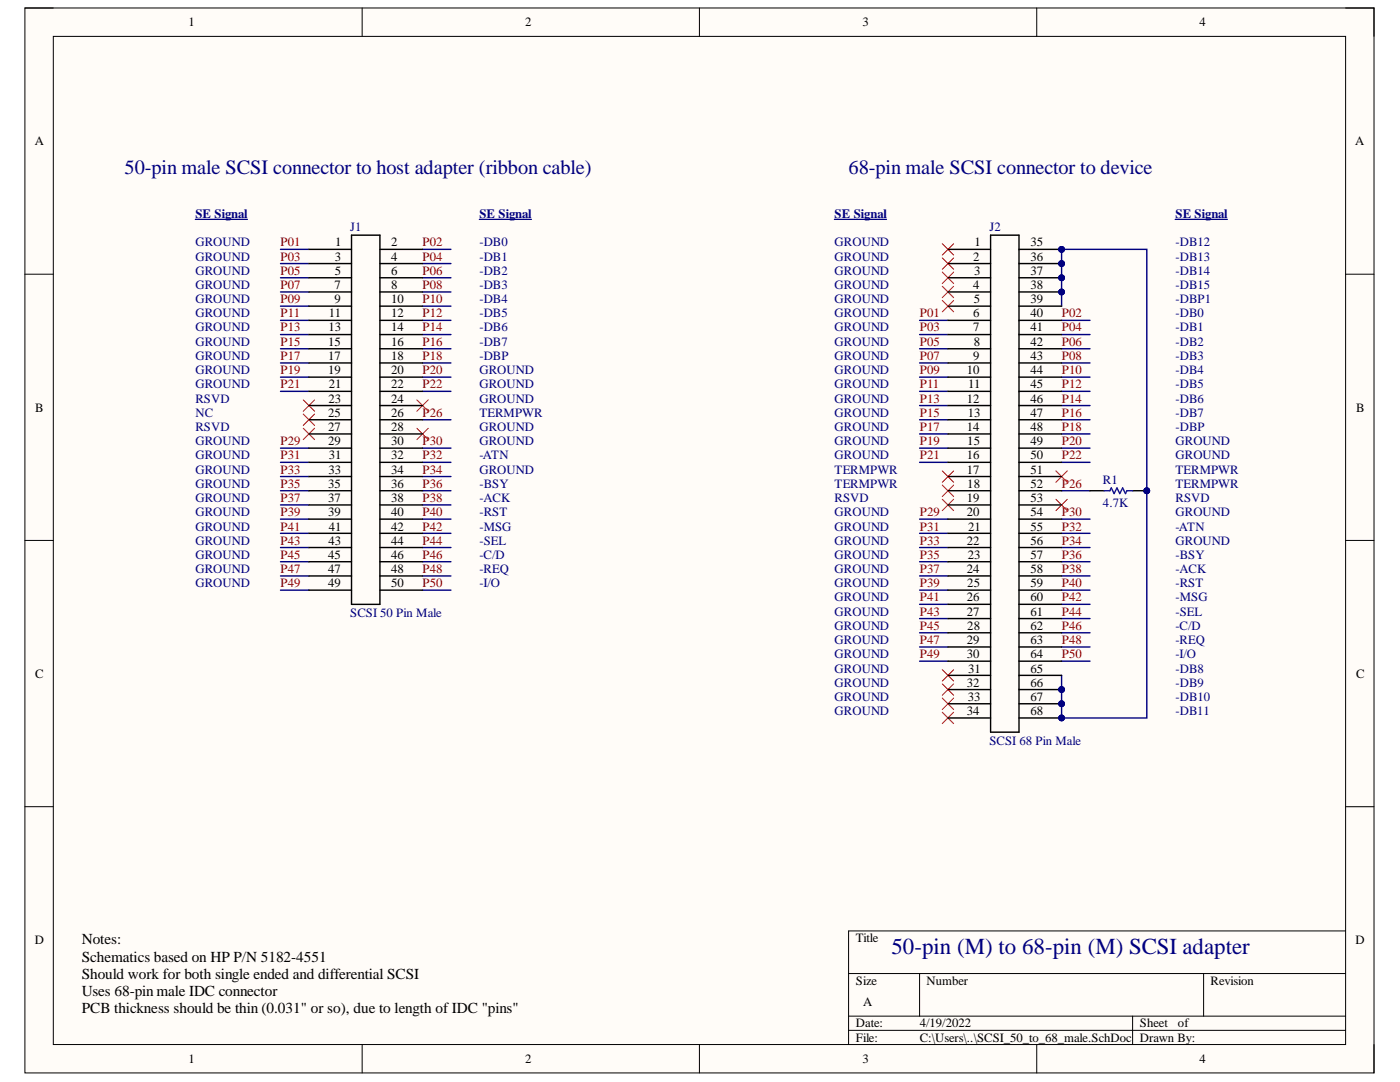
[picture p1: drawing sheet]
<svg xmlns="http://www.w3.org/2000/svg" width="279mm" height="216mm" viewBox="0 0 279 216" stroke-linecap="round" stroke-linejoin="round" font-family="sans-serif">
<path d="M5 1.6h269.2v212.5h-269.2z" fill-rule="evenodd" fill="#fffcf8"/>
<path d="M5 1.6h269.2v212.5h-269.2z" fill="none" stroke="#000" stroke-width=".2"/>
<path d="M10.6 7.3h257.9v201.1h-257.9z" fill-rule="evenodd" fill="#fffcf8"/>
<g fill="none" stroke="#000" stroke-width=".2">
<path d="M5 1.6h5.6M10.6 7.3h257.9v201.1h-257.9zM72.3 1.6v5.7M139.6 1.6v5.7M206.9 1.6v5.7M268.5 1.6h5.7v5.7M5 54.7h5.6M268.5 54.7h5.7M5 107.8h5.6M268.5 107.8h5.7M5 161h5.6M268.5 161h5.7"/>
<path d="M169.4 194.3h99.1M183.5 194.3v8.5M240.2 194.3v8.5M268.5 185.8h-99.1v22.6M72.3 208.4v5.7M139.6 208.4v5.7M169.4 202.8h99.1M169.4 205.6h99.1M206.9 208.4v5.7M226 202.8v5.6M274.2 208.4v5.7"/>
</g>
<g fill="none" stroke="#000080" stroke-width=".29">
<path d="M56 49.8h5.7M56 52.6h5.7M56 55.4h5.7M56 58.3h5.7M84.3 49.8h5.7M84.3 52.6h5.7M84.3 55.4h5.7M84.3 58.3h5.7M56 61.1h5.7M56 63.9h5.7M56 66.8h5.7M56 69.6h5.7"/>
<path d="M56 72.4h5.7M56 75.3h5.7M56 78.1h5.7M84.3 61.1h5.7M84.3 63.9h5.7M84.3 66.8h5.7M84.3 69.6h5.7M84.3 72.4h5.7M84.3 75.3h5.7M84.3 78.1h5.7M183.5 63.9h5.7M183.5 66.8h5.7"/>
<path d="M183.5 69.6h5.7M183.5 72.4h5.7M183.5 75.3h5.7M183.5 78.1h5.7M211.9 61.1v-11.3h17v48.1M211.9 63.9h5.6M211.9 66.8h5.6M211.9 69.6h5.6M211.9 72.4h5.6M211.9 75.3h5.6M211.9 78.1h5.6M56 89.4h5.7"/>
<path d="M56 92.3h5.7M56 95.1h5.7M56 97.9h5.7M84.3 83.8h5.7M84.3 89.4h5.7M84.3 92.3h5.7M84.3 95.1h5.7M84.3 97.9h5.7M183.5 83.8h5.7M183.5 89.4h5.7M183.5 92.3h5.7M183.5 80.9h5.7"/>
<path d="M183.5 86.6h5.7M211.9 83.8h5.6M211.9 89.4h5.6M211.9 92.3h5.6M211.9 97.9h5.6M211.9 80.9h5.6M211.9 86.6h5.6M56 100.8h5.7M56 103.6h5.7M56 106.4h5.7M56 109.3h5.7M56 112.1h5.7"/>
<path d="M56 114.9h5.7M56 117.8h5.7M84.3 100.8h5.7M84.3 103.6h5.7M84.3 106.4h5.7M84.3 109.3h5.7M84.3 112.1h5.7M84.3 114.9h5.7M84.3 117.8h5.7M183.5 103.6h5.7M183.5 106.4h5.7M183.5 109.3h5.7"/>
<path d="M183.5 112.1h5.7M183.5 114.9h5.7M183.5 117.8h5.7M211.9 103.6h5.6M211.9 106.4h5.6M211.9 109.3h5.6M211.9 112.1h5.6M211.9 114.9h5.6M211.9 117.8h5.6M183.5 120.6h5.7M183.5 123.4h5.7M183.5 126.3h5.7"/>
<path d="M183.5 129.1h5.7M183.5 131.9h5.7M211.9 120.6h5.6M211.9 123.4h5.6M211.9 126.3h5.6M211.9 129.1h5.6M211.9 131.9h5.6"/>
</g>
<g fill="none" stroke="#f00" stroke-width=".2">
<path d="M188 48.6l2.3 2.3M188 51.5l2.3 2.2M188 54.3l2.3 2.3M188 57.1l2.3 2.3M188 60l2.3 2.2M190.3 48.6l-2.3 2.3M190.3 51.5l-2.3 2.2M190.3 54.3l-2.3 2.3M190.3 57.1l-2.3 2.3M190.3 60l-2.3 2.2M188 99.6l2.3 2.3M188 96.8l2.3 2.3"/>
<path d="M188 94l2.3 2.2M190.3 99.6l-2.3 2.3M190.3 96.8l-2.3 2.3M190.3 94l-2.3 2.2M210.7 99.6l2.3 2.3M210.7 94l2.3 2.2M213 99.6l-2.3 2.3M213 94l-2.3 2.2M188 139.3l2.3 2.3M188 136.5l2.3 2.2M188 133.6l2.3 2.3M190.3 139.3l-2.3 2.3"/>
<path d="M190.3 136.5l-2.3 2.2M190.3 133.6l-2.3 2.3M188 142.1l2.3 2.3M190.3 142.1l-2.3 2.3"/>
</g>
<circle cx="211.9" cy="58.3" r=".57" fill="#000080"/>
<circle cx="211.9" cy="58.3" r=".57" fill="none" stroke="#000080" stroke-width=".2"/>
<circle cx="211.9" cy="55.4" r=".57" fill="#000080"/>
<circle cx="211.9" cy="55.4" r=".57" fill="none" stroke="#000080" stroke-width=".2"/>
<circle cx="211.9" cy="52.6" r=".57" fill="#000080"/>
<circle cx="211.9" cy="52.6" r=".57" fill="none" stroke="#000080" stroke-width=".2"/>
<circle cx="211.9" cy="49.8" r=".57" fill="#000080"/>
<circle cx="211.9" cy="49.8" r=".57" fill="none" stroke="#000080" stroke-width=".2"/>
<circle cx="228.9" cy="97.9" r=".57" fill="#000080"/>
<circle cx="228.9" cy="97.9" r=".57" fill="none" stroke="#000080" stroke-width=".2"/>
<path d="M228.9 97.9v45.4h-17v-8.5" fill="none" stroke="#000080" stroke-width=".29"/>
<circle cx="211.9" cy="137.6" r=".57" fill="#000080"/>
<circle cx="211.9" cy="137.6" r=".57" fill="none" stroke="#000080" stroke-width=".2"/>
<circle cx="211.9" cy="140.4" r=".57" fill="#000080"/>
<circle cx="211.9" cy="140.4" r=".57" fill="none" stroke="#000080" stroke-width=".2"/>
<circle cx="211.9" cy="143.3" r=".57" fill="#000080"/>
<circle cx="211.9" cy="143.3" r=".57" fill="none" stroke="#000080" stroke-width=".2"/>
<circle cx="228.9" cy="97.9" r=".57" fill="#000080"/>
<circle cx="228.9" cy="97.9" r=".57" fill="none" stroke="#000080" stroke-width=".2"/>
<path d="M39 43.8h10.4M95.7 43.8h10.4M166.5 43.8h10.4M234.5 43.8h10.4" fill="none" stroke="#000080" stroke-width=".25"/>
<path d="M60.5 79.8l2.3 2.3M62.8 79.8l-2.3 2.3M83.2 79.8l2.3 2.3M85.5 79.8l-2.3 2.3M60.5 82.6l2.3 2.3M60.5 85.5l2.3 2.2M62.8 82.6l-2.3 2.3M62.8 85.5l-2.3 2.2M83.2 85.5l2.3 2.2M85.5 85.5l-2.3 2.2" fill="none" stroke="#f00" stroke-width=".2"/>
<g fill="none" stroke="#000" stroke-width=".29">
<path d="M61.7 52.6h8.5M61.7 55.4h8.5M61.7 58.3h8.5M61.7 49.8h8.5M70.2 46.9h5.6v73.7h-5.6zM75.8 52.6h8.5M75.8 55.4h8.5M75.8 58.3h8.5M75.8 49.8h8.5M61.7 61.1h8.5M61.7 66.8h8.5M61.7 69.6h8.5"/>
<path d="M61.7 63.9h8.5M61.7 72.4h8.5M61.7 75.3h8.5M61.7 78.1h8.5M75.8 61.1h8.5M75.8 66.8h8.5M75.8 69.6h8.5M75.8 63.9h8.5M75.8 72.4h8.5M75.8 75.3h8.5M75.8 78.1h8.5M61.7 80.9h8.5"/>
<path d="M61.7 83.8h8.5M61.7 86.6h8.5M61.7 89.4h8.5M61.7 92.3h8.5M61.7 95.1h8.5M61.7 97.9h8.5M75.8 80.9h8.5M75.8 83.8h8.5M75.8 86.6h8.5M75.8 89.4h8.5M75.8 92.3h8.5M75.8 95.1h8.5"/>
<path d="M75.8 97.9h8.5M61.7 100.8h8.5M61.7 103.6h8.5M61.7 109.3h8.5M61.7 112.1h8.5M61.7 114.9h8.5M61.7 117.8h8.5M61.7 106.4h8.5M75.8 100.8h8.5M75.8 103.6h8.5M75.8 109.3h8.5M75.8 112.1h8.5"/>
<path d="M75.8 114.9h8.5M75.8 117.8h8.5M75.8 106.4h8.5"/>
</g>
<circle cx="211.9" cy="49.8" r=".57" fill="#000080"/>
<circle cx="211.9" cy="49.8" r=".57" fill="none" stroke="#000080" stroke-width=".2"/>
<circle cx="211.9" cy="52.6" r=".57" fill="#000080"/>
<circle cx="211.9" cy="52.6" r=".57" fill="none" stroke="#000080" stroke-width=".2"/>
<circle cx="211.9" cy="55.4" r=".57" fill="#000080"/>
<circle cx="211.9" cy="55.4" r=".57" fill="none" stroke="#000080" stroke-width=".2"/>
<circle cx="211.9" cy="58.3" r=".57" fill="#000080"/>
<circle cx="211.9" cy="58.3" r=".57" fill="none" stroke="#000080" stroke-width=".2"/>
<circle cx="211.9" cy="140.4" r=".57" fill="#000080"/>
<circle cx="211.9" cy="140.4" r=".57" fill="none" stroke="#000080" stroke-width=".2"/>
<circle cx="211.9" cy="143.3" r=".57" fill="#000080"/>
<circle cx="211.9" cy="143.3" r=".57" fill="none" stroke="#000080" stroke-width=".2"/>
<circle cx="211.9" cy="137.6" r=".57" fill="#000080"/>
<circle cx="211.9" cy="137.6" r=".57" fill="none" stroke="#000080" stroke-width=".2"/>
<g fill="none" stroke="#000" stroke-width=".29">
<path d="M189.2 55.4h8.5M189.2 58.3h8.5M189.2 52.6h8.5M189.2 49.8h8.5M197.7 46.9h5.7v99.2h-5.7zM203.4 49.8h8.5M189.2 61.1h8.5M189.2 66.8h8.5M189.2 72.4h8.5M189.2 75.3h8.5M189.2 69.6h8.5M189.2 63.9h8.5"/>
<path d="M189.2 78.1h8.5M189.2 83.8h8.5M189.2 89.4h8.5M189.2 92.3h8.5M189.2 86.6h8.5M189.2 80.9h8.5M189.2 95.1h8.5M189.2 97.9h8.5M189.2 100.8h8.5M189.2 103.6h8.5M189.2 106.4h8.5M189.2 112.1h8.5"/>
<path d="M189.2 114.9h8.5M189.2 109.3h8.5M189.2 117.8h8.5M189.2 123.4h8.5M189.2 126.3h8.5M189.2 120.6h8.5M189.2 129.1h8.5M189.2 134.8h8.5M189.2 137.6h8.5M189.2 131.9h8.5M189.2 140.4h8.5"/>
</g>
<circle cx="211.9" cy="49.8" r=".57" fill="#000080"/>
<circle cx="211.9" cy="49.8" r=".57" fill="none" stroke="#000080" stroke-width=".2"/>
<path d="M203.4 52.6h8.5" fill="none" stroke="#000" stroke-width=".29"/>
<circle cx="211.9" cy="52.6" r=".57" fill="#000080"/>
<circle cx="211.9" cy="52.6" r=".57" fill="none" stroke="#000080" stroke-width=".2"/>
<path d="M203.4 55.4h8.5M189.2 143.3h8.5" fill="none" stroke="#000" stroke-width=".29"/>
<circle cx="211.9" cy="55.4" r=".57" fill="#000080"/>
<circle cx="211.9" cy="55.4" r=".57" fill="none" stroke="#000080" stroke-width=".2"/>
<path d="M203.4 58.3h8.5M203.4 61.1h8.5M203.4 63.9h8.5" fill="none" stroke="#000" stroke-width=".29"/>
<circle cx="211.9" cy="58.3" r=".57" fill="#000080"/>
<circle cx="211.9" cy="58.3" r=".57" fill="none" stroke="#000080" stroke-width=".2"/>
<g fill="none" stroke="#000" stroke-width=".29">
<path d="M203.4 72.4h8.5M203.4 78.1h8.5M203.4 75.3h8.5M203.4 69.6h8.5M203.4 66.8h8.5M203.4 83.8h8.5M203.4 89.4h8.5M203.4 92.3h8.5M203.4 86.6h8.5M203.4 80.9h8.5M203.4 97.9h8.5M203.4 95.1h8.5"/>
<path d="M203.4 100.8h8.5M203.4 106.4h8.5M203.4 109.3h8.5M203.4 103.6h8.5M203.4 112.1h8.5M203.4 117.8h8.5M203.4 114.9h8.5M203.4 120.6h8.5M203.4 123.4h8.5M203.4 129.1h8.5M203.4 131.9h8.5M203.4 126.3h8.5"/>
<path d="M203.4 134.8h8.5M203.4 140.4h8.5"/>
</g>
<circle cx="211.9" cy="140.4" r=".57" fill="#000080"/>
<circle cx="211.9" cy="140.4" r=".57" fill="none" stroke="#000080" stroke-width=".2"/>
<path d="M203.4 143.3h8.5" fill="none" stroke="#000" stroke-width=".29"/>
<circle cx="211.9" cy="143.3" r=".57" fill="#000080"/>
<circle cx="211.9" cy="143.3" r=".57" fill="none" stroke="#000080" stroke-width=".2"/>
<path d="M203.4 137.6h8.5" fill="none" stroke="#000" stroke-width=".29"/>
<circle cx="211.9" cy="137.6" r=".57" fill="#000080"/>
<circle cx="211.9" cy="137.6" r=".57" fill="none" stroke="#000080" stroke-width=".2"/>
<circle cx="228.9" cy="97.9" r=".57" fill="#000080"/>
<circle cx="228.9" cy="97.9" r=".57" fill="none" stroke="#000080" stroke-width=".2"/>
<path d="M226 97.9h2.9" fill="none" stroke="#000" stroke-width=".29"/>
<circle cx="228.9" cy="97.9" r=".57" fill="#000080"/>
<circle cx="228.9" cy="97.9" r=".57" fill="none" stroke="#000080" stroke-width=".2"/>
<path d="M217.5 97.9h2.9" fill="none" stroke="#000" stroke-width=".29"/>
<path d="M220.4 97.9h1.1l.3-.5 .5 1.1 .6-1.1 .6 1.1 .5-1.1 .6 1.1 .3-.6h1.1" fill="none" stroke="#00f" stroke-width=".29"/>
<text font-size="4.6" fill="#000080" x="177.9" y="190.4">50-pin (M) to 68-pin (M) SCSI adapter</text>
<g font-size="4.1" fill="#000080">
<text x="24.9" y="34.7">50-pin male SCSI connector to host adapter (ribbon cable)</text>
<text x="169.4" y="34.7">68-pin male SCSI connector to device</text>
</g>
<g font-size="3">
<text x="16.3" y="188.4">Notes:</text>
<text x="16.3" y="191.9">Schematics based on HP P/N 5182-4551</text>
<text x="16.3" y="195.3">Should work for both single ended and differential SCSI</text>
<text x="16.3" y="198.7">Uses 68-pin male IDC connector</text>
<text x="16.3" y="202.1">PCB thickness should be thin (0.031&quot; or so), due to length of IDC &quot;pins&quot;</text>
</g>
<g font-size="2.5">
<text x="37.6" y="5.3">1</text>
<text x="104.8" y="5.3">2</text>
<text x="172.2" y="5.3">3</text>
<text x="239.4" y="5.3">4</text>
<text x="6.9" y="29">A</text>
<text x="270.5" y="29">A</text>
<text x="66.8" y="52">3</text>
<text x="66.9" y="49.1">1</text>
<text x="78.1" y="52">4</text>
<text x="78.1" y="49.1">2</text>
<text x="194.2" y="52">2</text>
<text x="194.5" y="49.1">1</text>
<text x="205.7" y="49.1">35</text>
<text x="205.7" y="52">36</text>
<text x="66.7" y="57.7">7</text>
<text x="66.8" y="54.8">5</text>
<text x="78.1" y="57.7">8</text>
<text x="78.1" y="54.8">6</text>
<text x="194.2" y="57.7">4</text>
<text x="194.4" y="54.8">3</text>
<text x="205.7" y="54.8">37</text>
<text x="205.7" y="57.7">38</text>
<text x="65.6" y="63.4">11</text>
<text x="66.7" y="60.5">9</text>
<text x="78.1" y="60.5">10</text>
<text x="78.1" y="63.4">12</text>
<text x="194.2" y="63.4">6</text>
<text x="194.3" y="60.5">5</text>
<text x="205.7" y="60.5">39</text>
<text x="205.7" y="63.4">40</text>
<text x="65.5" y="69">15</text>
<text x="65.5" y="71.8">17</text>
<text x="65.6" y="66.1">13</text>
<text x="78.1" y="69">16</text>
<text x="78.1" y="66.1">14</text>
<text x="78.1" y="71.8">18</text>
<text x="194.2" y="66.1">7</text>
<text x="194.2" y="71.8">9</text>
<text x="194.3" y="69">8</text>
<text x="205.7" y="71.8">43</text>
<text x="205.7" y="69">42</text>
<text x="205.7" y="66.1">41</text>
<text x="65.5" y="74.7">19</text>
<text x="65.6" y="77.5">21</text>
<text x="78.1" y="74.7">20</text>
<text x="78.1" y="77.5">22</text>
<text x="193" y="74.7">10</text>
<text x="193.2" y="77.5">11</text>
<text x="205.7" y="77.5">45</text>
<text x="205.7" y="74.7">44</text>
<text x="7" y="82.1">B</text>
<text x="65.5" y="83.1">25</text>
<text x="65.6" y="80.4">23</text>
<text x="78.1" y="80.4">24</text>
<text x="78.1" y="83.1">26</text>
<text x="193" y="80.4">12</text>
<text x="193.1" y="83.1">13</text>
<text x="205.7" y="83.1">47</text>
<text x="205.7" y="80.4">46</text>
<text x="270.6" y="82.1">B</text>
<text x="65.5" y="86">27</text>
<text x="65.5" y="88.8">29</text>
<text x="78.1" y="86">28</text>
<text x="78.1" y="88.8">30</text>
<text x="193" y="86">14</text>
<text x="193.1" y="88.8">15</text>
<text x="205.7" y="88.8">49</text>
<text x="205.7" y="86">48</text>
<text x="65.6" y="94.6">33</text>
<text x="65.6" y="91.7">31</text>
<text x="78.1" y="91.7">32</text>
<text x="78.1" y="94.6">34</text>
<text x="193" y="91.7">16</text>
<text x="193" y="94.6">17</text>
<text x="205.7" y="91.7">50</text>
<text x="205.7" y="94.6">51</text>
<text x="65.5" y="97.4">35</text>
<text x="65.5" y="100.2">37</text>
<text x="78.1" y="97.4">36</text>
<text x="78.1" y="100.2">38</text>
<text x="193" y="100.2">19</text>
<text x="193.1" y="97.4">18</text>
<text x="205.7" y="100.2">53</text>
<text x="205.7" y="97.4">52</text>
<text x="65.5" y="103">39</text>
<text x="65.6" y="105.9">41</text>
<text x="78.1" y="103">40</text>
<text x="78.1" y="105.9">42</text>
<text x="193" y="103">20</text>
<text x="193.2" y="105.9">21</text>
<text x="205.7" y="105.9">55</text>
<text x="205.7" y="103">54</text>
<text x="65.5" y="111.6">45</text>
<text x="65.6" y="108.7">43</text>
<text x="78.1" y="111.6">46</text>
<text x="78.1" y="108.7">44</text>
<text x="193" y="108.7">22</text>
<text x="193.1" y="111.6">23</text>
<text x="205.7" y="108.7">56</text>
<text x="205.7" y="111.6">57</text>
<text x="65.5" y="114.3">47</text>
<text x="65.5" y="117.2">49</text>
<text x="78.1" y="117.2">50</text>
<text x="78.1" y="114.3">48</text>
<text x="193" y="114.3">24</text>
<text x="193.1" y="117.2">25</text>
<text x="205.7" y="117.2">59</text>
<text x="205.7" y="114.3">58</text>
<text x="193" y="122.9">27</text>
<text x="193" y="120">26</text>
<text x="193.1" y="125.7">28</text>
<text x="205.7" y="120">60</text>
<text x="205.7" y="122.9">61</text>
<text x="205.7" y="125.7">62</text>
<text x="193" y="128.6">29</text>
<text x="193" y="131.3">30</text>
<text x="205.7" y="128.6">63</text>
<text x="205.7" y="131.3">64</text>
<text x="7" y="135.2">C</text>
<text x="193" y="137">32</text>
<text x="193.2" y="134.2">31</text>
<text x="205.7" y="134.2">65</text>
<text x="205.7" y="137">66</text>
<text x="270.6" y="135.2">C</text>
<text x="193" y="142.7">34</text>
<text x="193.1" y="139.9">33</text>
<text x="205.7" y="139.9">67</text>
<text x="205.7" y="142.7">68</text>
<text x="6.9" y="188.4">D</text>
<text x="170.8" y="188">Title</text>
<text x="270.5" y="188.4">D</text>
<text x="170.8" y="196.6">Size</text>
<text x="184.9" y="196.6">Number</text>
<text x="241.6" y="196.6">Revision</text>
<text x="172.2" y="200.8">A</text>
<text x="170.8" y="205">Date:</text>
<text x="170.8" y="207.9">File:</text>
<text x="183.6" y="205">4/19/2022</text>
<text x="183.6" y="207.9">C:\Users\..\SCSI_50_to_68_male.SchDoc</text>
<text x="227.5" y="205">Sheet</text>
<text x="227.5" y="207.9">Drawn By:</text>
<text x="235.1" y="205">of</text>
<text x="37.6" y="212.1">1</text>
<text x="104.8" y="212.1">2</text>
<text x="172.2" y="212.1">3</text>
<text x="239.4" y="212.1">4</text>
</g>
<g font-size="2.5" fill="#000080">
<text x="39" y="43.5">SE Signal</text>
<text x="69.9" y="46.1">J1</text>
<text x="95.7" y="43.5">SE Signal</text>
<text x="166.6" y="43.5">SE Signal</text>
<text x="197.5" y="46.1">J2</text>
<text x="234.6" y="43.5">SE Signal</text>
<text x="39" y="49.1">GROUND</text>
<text x="39" y="52">GROUND</text>
<text x="95.7" y="49.1">-DB0</text>
<text x="95.7" y="52">-DB1</text>
<text x="166.6" y="49.1">GROUND</text>
<text x="166.6" y="52">GROUND</text>
<text x="234.6" y="49.1">-DB12</text>
<text x="234.6" y="52">-DB13</text>
<text x="39" y="54.8">GROUND</text>
<text x="39" y="57.7">GROUND</text>
<text x="95.7" y="54.8">-DB2</text>
<text x="95.7" y="57.7">-DB3</text>
<text x="166.6" y="54.8">GROUND</text>
<text x="166.6" y="57.7">GROUND</text>
<text x="234.6" y="54.8">-DB14</text>
<text x="234.6" y="57.7">-DB15</text>
<text x="39" y="60.5">GROUND</text>
<text x="39" y="63.4">GROUND</text>
<text x="95.7" y="60.5">-DB4</text>
<text x="95.7" y="63.4">-DB5</text>
<text x="166.6" y="60.5">GROUND</text>
<text x="166.6" y="63.4">GROUND</text>
<text x="234.6" y="60.5">-DBP1</text>
<text x="234.6" y="63.4">-DB0</text>
<text x="39" y="66.1">GROUND</text>
<text x="39" y="69">GROUND</text>
<text x="39" y="71.8">GROUND</text>
<text x="95.7" y="71.8">-DBP</text>
<text x="95.7" y="66.1">-DB6</text>
<text x="95.7" y="69">-DB7</text>
<text x="166.6" y="66.1">GROUND</text>
<text x="166.6" y="69">GROUND</text>
<text x="166.6" y="71.8">GROUND</text>
<text x="234.6" y="66.1">-DB1</text>
<text x="234.6" y="69">-DB2</text>
<text x="234.6" y="71.8">-DB3</text>
<text x="39" y="74.7">GROUND</text>
<text x="39" y="77.5">GROUND</text>
<text x="95.7" y="74.7">GROUND</text>
<text x="95.7" y="77.5">GROUND</text>
<text x="166.6" y="74.7">GROUND</text>
<text x="166.6" y="77.5">GROUND</text>
<text x="234.6" y="74.7">-DB4</text>
<text x="234.6" y="77.5">-DB5</text>
<text x="39" y="83.1">NC</text>
<text x="39" y="80.4">RSVD</text>
<text x="95.7" y="83.1">TERMPWR</text>
<text x="95.7" y="80.4">GROUND</text>
<text x="166.6" y="80.4">GROUND</text>
<text x="166.6" y="83.1">GROUND</text>
<text x="234.6" y="80.4">-DB6</text>
<text x="234.6" y="83.1">-DB7</text>
<text x="39" y="88.8">GROUND</text>
<text x="39" y="86">RSVD</text>
<text x="95.7" y="88.8">GROUND</text>
<text x="95.7" y="86">GROUND</text>
<text x="166.6" y="86">GROUND</text>
<text x="166.6" y="88.8">GROUND</text>
<text x="234.6" y="86">-DBP</text>
<text x="234.6" y="88.8">GROUND</text>
<text x="39" y="91.7">GROUND</text>
<text x="39" y="94.6">GROUND</text>
<text x="95.7" y="91.7">-ATN</text>
<text x="95.7" y="94.6">GROUND</text>
<text x="166.6" y="91.7">GROUND</text>
<text x="166.6" y="94.6">TERMPWR</text>
<text x="234.6" y="91.7">GROUND</text>
<text x="234.6" y="94.6">TERMPWR</text>
<text x="39" y="97.4">GROUND</text>
<text x="39" y="100.2">GROUND</text>
<text x="95.7" y="97.4">-BSY</text>
<text x="95.7" y="100.2">-ACK</text>
<text x="166.6" y="97.4">TERMPWR</text>
<text x="166.6" y="100.2">RSVD</text>
<text x="220.1" y="96.5">R1</text>
<text x="220.1" y="101.1">4.7K</text>
<text x="234.6" y="97.4">TERMPWR</text>
<text x="234.6" y="100.2">RSVD</text>
<text x="39" y="103">GROUND</text>
<text x="39" y="105.9">GROUND</text>
<text x="95.7" y="103">-RST</text>
<text x="95.7" y="105.9">-MSG</text>
<text x="166.6" y="103">GROUND</text>
<text x="166.6" y="105.9">GROUND</text>
<text x="234.6" y="103">GROUND</text>
<text x="234.6" y="105.9">-ATN</text>
<text x="39" y="108.7">GROUND</text>
<text x="39" y="111.6">GROUND</text>
<text x="95.7" y="108.7">-SEL</text>
<text x="95.7" y="111.6">-C/D</text>
<text x="166.6" y="108.7">GROUND</text>
<text x="166.6" y="111.6">GROUND</text>
<text x="234.6" y="108.7">GROUND</text>
<text x="234.6" y="111.6">-BSY</text>
<text x="39" y="114.3">GROUND</text>
<text x="39" y="117.2">GROUND</text>
<text x="95.7" y="114.3">-REQ</text>
<text x="95.7" y="117.2">-I/O</text>
<text x="166.6" y="114.3">GROUND</text>
<text x="166.6" y="117.2">GROUND</text>
<text x="234.6" y="114.3">-ACK</text>
<text x="234.6" y="117.2">-RST</text>
<text x="69.9" y="123.1">SCSI 50 Pin Male</text>
<text x="166.6" y="120">GROUND</text>
<text x="166.6" y="122.9">GROUND</text>
<text x="166.6" y="125.7">GROUND</text>
<text x="234.6" y="120">-MSG</text>
<text x="234.6" y="122.9">-SEL</text>
<text x="234.6" y="125.7">-C/D</text>
<text x="166.6" y="128.6">GROUND</text>
<text x="166.6" y="131.3">GROUND</text>
<text x="234.6" y="128.6">-REQ</text>
<text x="234.6" y="131.3">-I/O</text>
<text x="166.6" y="134.2">GROUND</text>
<text x="166.6" y="137">GROUND</text>
<text x="234.6" y="137">-DB9</text>
<text x="234.6" y="134.2">-DB8</text>
<text x="166.6" y="139.9">GROUND</text>
<text x="166.6" y="142.7">GROUND</text>
<text x="234.6" y="139.9">-DB10</text>
<text x="234.6" y="142.7">-DB11</text>
<text x="197.5" y="148.6">SCSI 68 Pin Male</text>
</g>
<g font-size="2.5" fill="#800000">
<text x="56" y="49.1">P01</text>
<text x="56" y="52">P03</text>
<text x="84.3" y="49.1">P02</text>
<text x="84.3" y="52">P04</text>
<text x="56" y="54.8">P05</text>
<text x="56" y="57.7">P07</text>
<text x="84.3" y="54.8">P06</text>
<text x="84.3" y="57.7">P08</text>
<text x="56" y="60.5">P09</text>
<text x="56" y="63.4">P11</text>
<text x="84.3" y="60.5">P10</text>
<text x="84.3" y="63.4">P12</text>
<text x="183.6" y="63.4">P01</text>
<text x="211.9" y="63.4">P02</text>
<text x="56" y="66.1">P13</text>
<text x="56" y="69">P15</text>
<text x="56" y="71.8">P17</text>
<text x="84.3" y="66.1">P14</text>
<text x="84.3" y="69">P16</text>
<text x="84.3" y="71.8">P18</text>
<text x="183.6" y="66.1">P03</text>
<text x="183.6" y="69">P05</text>
<text x="183.6" y="71.8">P07</text>
<text x="211.9" y="66.1">P04</text>
<text x="211.9" y="69">P06</text>
<text x="211.9" y="71.8">P08</text>
<text x="56" y="74.7">P19</text>
<text x="56" y="77.5">P21</text>
<text x="84.3" y="74.7">P20</text>
<text x="84.3" y="77.5">P22</text>
<text x="183.6" y="74.7">P09</text>
<text x="183.6" y="77.5">P11</text>
<text x="211.9" y="74.7">P10</text>
<text x="211.9" y="77.5">P12</text>
<text x="84.3" y="83.1">P26</text>
<text x="183.6" y="80.4">P13</text>
<text x="183.6" y="83.1">P15</text>
<text x="211.9" y="80.4">P14</text>
<text x="211.9" y="83.1">P16</text>
<text x="56" y="88.8">P29</text>
<text x="84.3" y="88.8">P30</text>
<text x="183.6" y="86">P17</text>
<text x="183.6" y="88.8">P19</text>
<text x="211.9" y="86">P18</text>
<text x="211.9" y="88.8">P20</text>
<text x="56" y="91.7">P31</text>
<text x="56" y="94.6">P33</text>
<text x="84.3" y="91.7">P32</text>
<text x="84.3" y="94.6">P34</text>
<text x="183.6" y="91.7">P21</text>
<text x="211.9" y="91.7">P22</text>
<text x="56" y="97.4">P35</text>
<text x="56" y="100.2">P37</text>
<text x="84.3" y="97.4">P36</text>
<text x="84.3" y="100.2">P38</text>
<text x="211.9" y="97.4">P26</text>
<text x="56" y="103">P39</text>
<text x="56" y="105.9">P41</text>
<text x="84.3" y="103">P40</text>
<text x="84.3" y="105.9">P42</text>
<text x="183.6" y="103">P29</text>
<text x="183.6" y="105.9">P31</text>
<text x="211.9" y="103">P30</text>
<text x="211.9" y="105.9">P32</text>
<text x="56" y="108.7">P43</text>
<text x="56" y="111.6">P45</text>
<text x="84.3" y="108.7">P44</text>
<text x="84.3" y="111.6">P46</text>
<text x="183.6" y="108.7">P33</text>
<text x="183.6" y="111.6">P35</text>
<text x="211.9" y="108.7">P34</text>
<text x="211.9" y="111.6">P36</text>
<text x="56" y="114.3">P47</text>
<text x="56" y="117.2">P49</text>
<text x="84.3" y="114.3">P48</text>
<text x="84.3" y="117.2">P50</text>
<text x="183.6" y="114.3">P37</text>
<text x="183.6" y="117.2">P39</text>
<text x="211.9" y="114.3">P38</text>
<text x="211.9" y="117.2">P40</text>
<text x="183.6" y="120">P41</text>
<text x="183.6" y="122.9">P43</text>
<text x="183.6" y="125.7">P45</text>
<text x="211.9" y="120">P42</text>
<text x="211.9" y="122.9">P44</text>
<text x="211.9" y="125.7">P46</text>
<text x="183.6" y="128.6">P47</text>
<text x="183.6" y="131.3">P49</text>
<text x="211.9" y="128.6">P48</text>
<text x="211.9" y="131.3">P50</text>
</g>
</svg>
